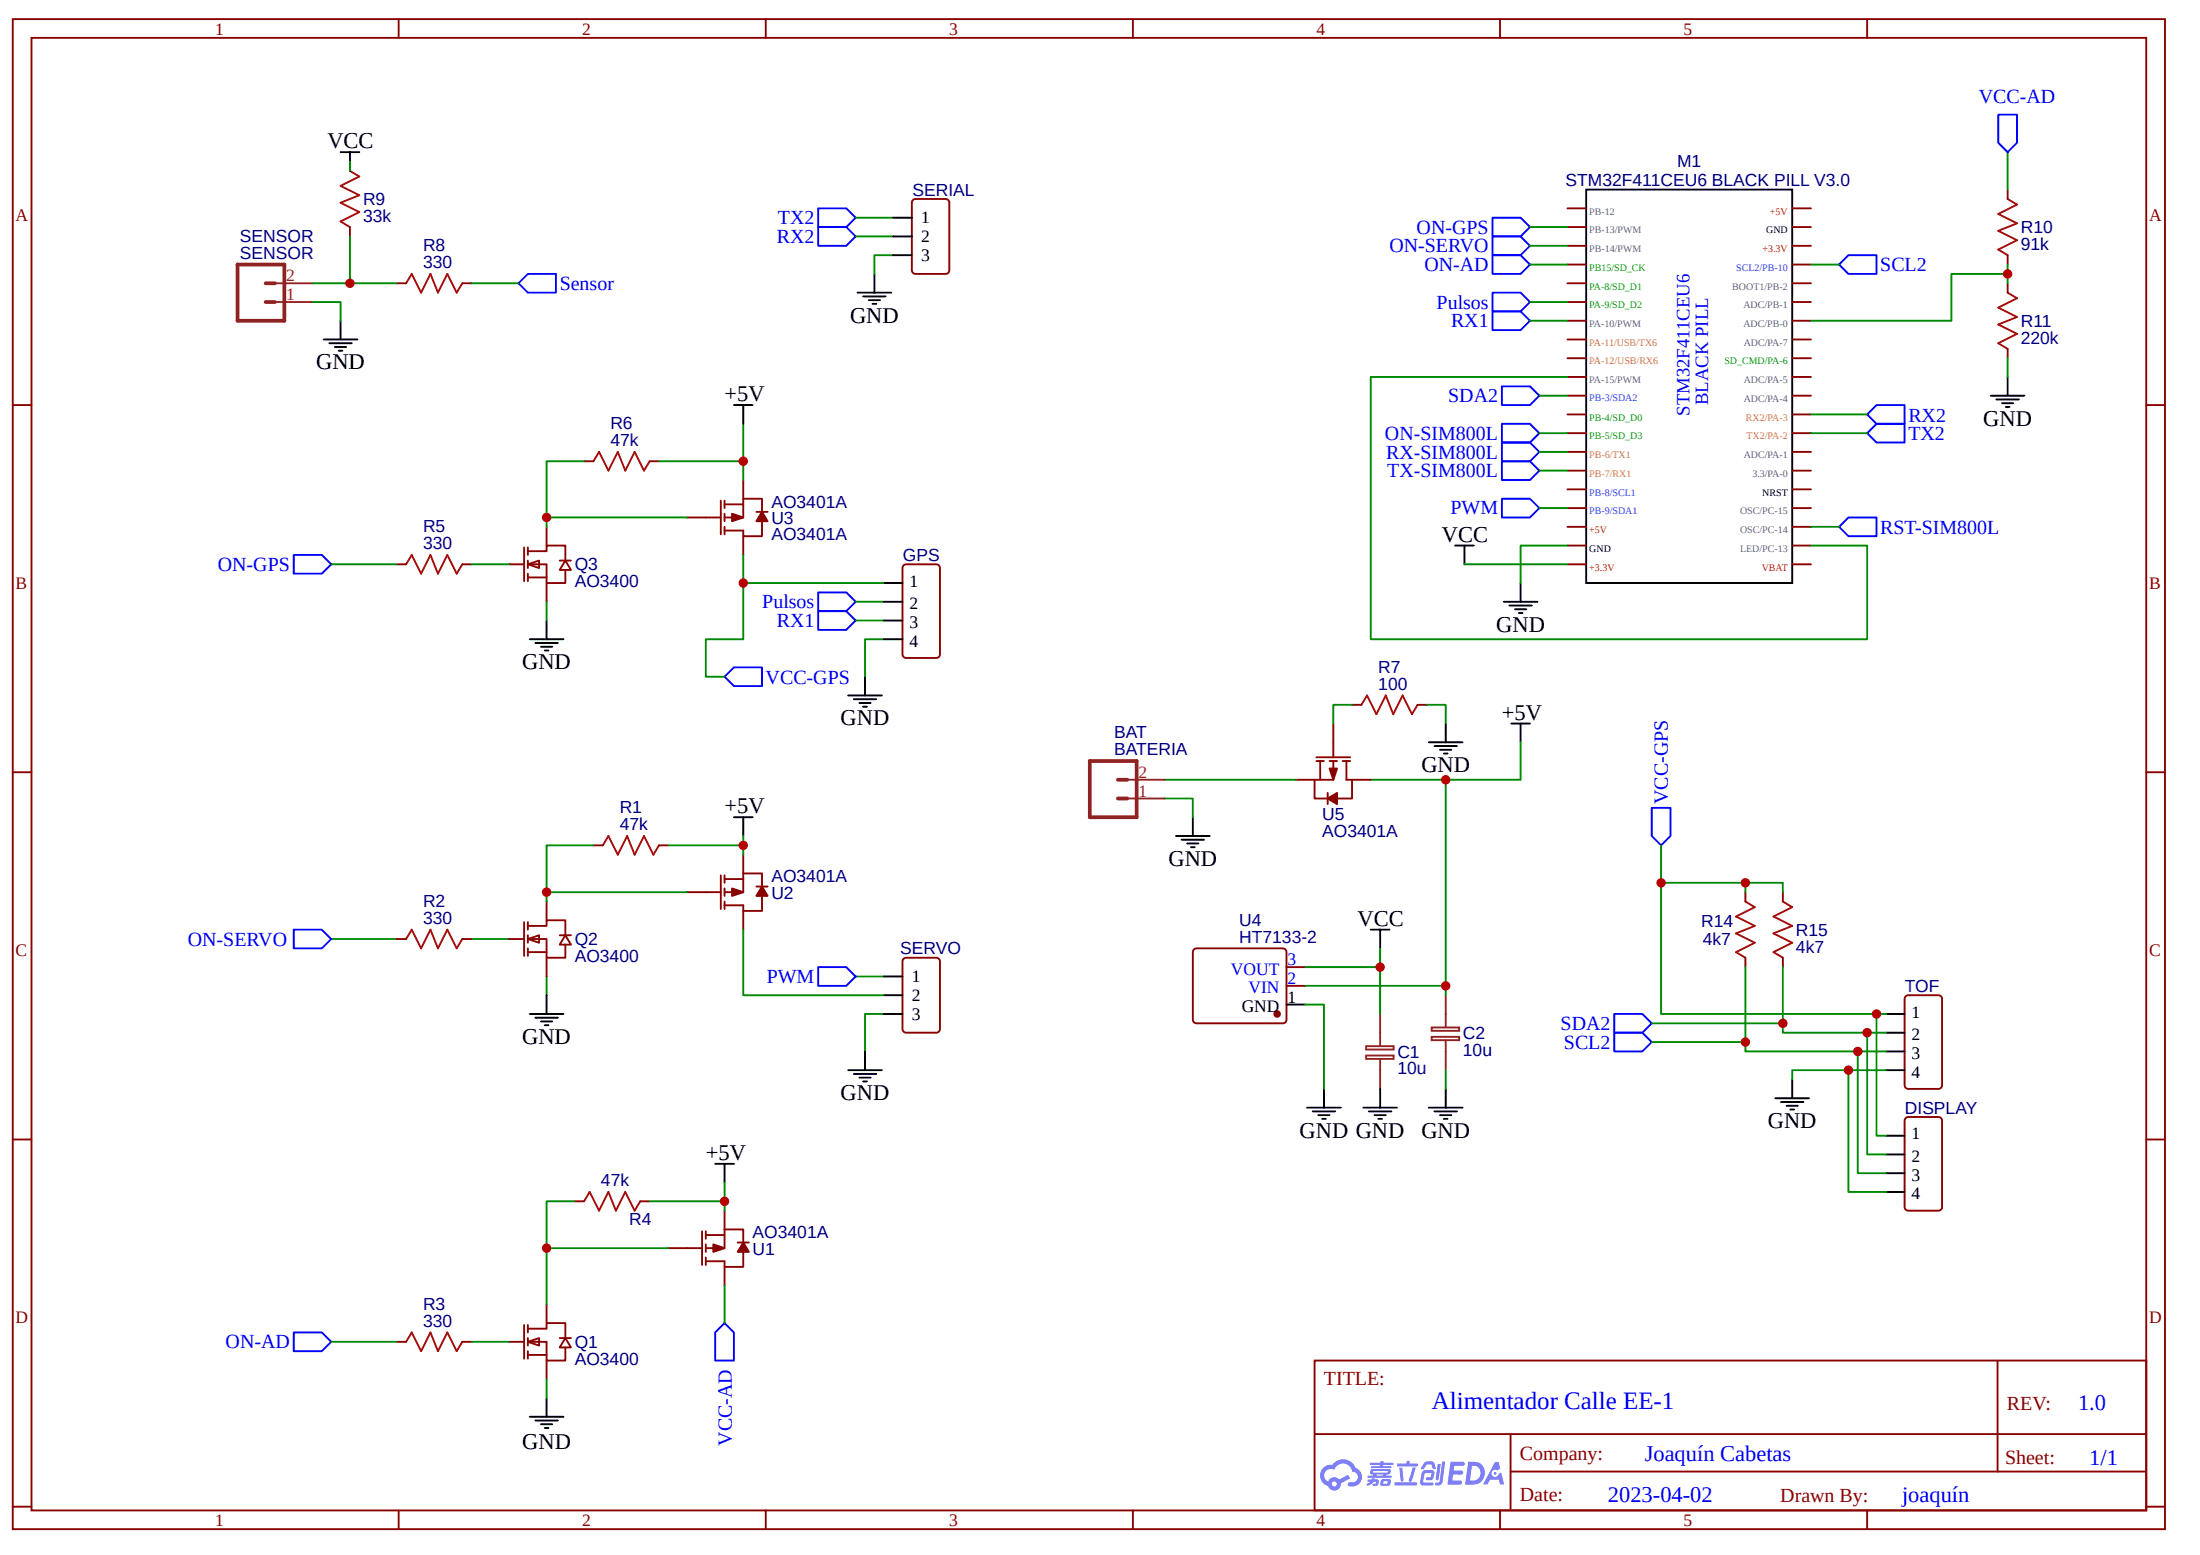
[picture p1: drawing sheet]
<svg xmlns="http://www.w3.org/2000/svg" width="297mm" height="210mm" viewBox="0 0 297 210" stroke-linecap="round" stroke-linejoin="round" font-family="sans-serif">
<g fill="none" stroke="#800" stroke-width=".25">
<path d="M1.7 2.6h290.6v203.8h-290.6zM4.3 5.1h285.5v198.8h-285.5zM53.8 2.6v2.5M103.4 2.6v2.5M152.9 2.6v2.5M202.5 2.6v2.5M252.1 2.6v2.5M1.7 54.7h2.6M289.8 54.7h2.5M1.7 104.2h2.6M289.8 104.2h2.5M1.7 153.8h2.6"/>
<path d="M289.8 153.8h2.5M177.5 183.6h112.3v20.3h-112.3zM177.5 193.6h112.2M203.9 198.6h85.8M203.9 193.6v10.1M269.7 183.7v14.9M1.7 203.4h2.6M53.8 203.9v2.5M103.4 203.9v2.5M152.9 203.9v2.5M202.5 203.9v2.5M252.1 203.9v2.5"/>
<path d="M289.8 203.4h2.5"/>
</g>
<g fill="#58f">
<path d="M195.8 197.3h1.7a.28 .28 0 0 1 .2 .3 .28 .28 0 0 1-.2 .2l-1.2 .1-.1 .6h1.1l.2 .3a.32 .32 0 0 1-.4 .2h-.9l-.1 .8h.5a.77 .77 0 0 1 .8 .2 .27 .27 0 0 1-.3 .4h-1.7z"/>
<path d="M201.8 197.3h.5l.2 .9-.4 .3a.48 .48 0 0 0-.7 .2 .48 .48 0 0 0 .3 .6 .48 .48 0 0 0 .6-.4l.4-.2 .4 1.7h-.6l-.1-.7h-1.2l-.4 .7h-.6z"/>
<path d="M194.1 197.6h.4l-.3 2-.2 .2-.2-.2z"/>
<path d="M194.7 197.3h.4l-.3 2.7a.62 .62 0 0 1-1.1 .4l.1-.2 .5-.1 .1-.1z"/>
<path d="M192.3 197.4a1.28 1.28 0 0 1 1.2-.1l.2 .3 .1 .7h-.4l-.2-.6h-.5l-.2 .1a.61 .61 0 0 1-.6 .5l-.1-.1z"/>
<path d="M192.1 198.6a1.69 1.69 0 0 1 1.4-.1l.1 .1a1.22 1.22 0 0 1-.3 1.2h-.6l-.2-.1 .1-.3h.5l.2-.6h-.9l-.3 1.3h1.3l.1 .1v.1l-.2 .2h-1.1l-.4-.2-.1-.3 .2-1.1z"/>
<path d="M188.3 200.1h2.8l.2 .2-.2 .2h-2.7l-.1-.1z"/>
<path d="M190.7 198.1h.4l-.5 1.8-.2 .1-.2-.2z"/>
<path d="M188.9 198.1h.4l.2 1.6-.2 .3-.2-.2z"/>
<path d="M188.6 197.5h1.3v-.3h.4v.3h1l.2 .3-.2 .1h-2.6l-.1-.1z"/>
<path d="M184.7 199.7h.5v-.1l.4-.1v.2h.5v.3l-.1 .4-.1 .1h-.6v-.2l.4-.1v-.2h-.3l-.3 .3-.5 .3-.1-.3 .5-.3h-.4z"/>
<path d="M185 197.4h1.3l.1-.2h.4v.2h1.2l.1 .2-.1 .1h-1.3v.2h1l.2 .2-.2 .1h-2.5l-.1-.3h1.2v-.2h-1.3l-.1-.1z"/>
<path d="M198.2 197.3l-.4 3.1a3 3 0 0 0 2.1-.3 1.55 1.55 0 0 0 .5-1.9 1.55 1.55 0 0 0-1.7-.9zM198.7 197.8a1.02 1.02 0 0 1 1.2 1.1 1.02 1.02 0 0 1-1.3 .9h-.2z"/>
<path d="M185.1 198.4l-.1 .5 .4 .1v.2h-.7v.3h3.1l.1-.2-.1-.1h-.7l.1-.1a.48 .48 0 0 0 .5-.2 .48 .48 0 0 0 0-.6h-2.4zM185.4 198.6l1.9-.1 .1 .1-.2 .2h-1.8zM185.8 199h1l-.1 .2h-.8z"/>
<path d="M186.5 199.8a.73 .73 0 0 0-.1 .7 1.5 1.5 0 0 0 1.3-.1 .68 .68 0 0 0 0-.7l-1-.1zM186.8 200l.5-.1v.4h-.5z"/>
<path d="M178.6 198.1a1.47 1.47 0 0 0 .7 2.5 .89 .89 0 0 0 1 .6 .89 .89 0 0 0 .7-1l1.3-.7-.3-.4-1.2 .6a.88 .88 0 0 0-1.5 .3 .9 .9 0 0 1-.4-1.2 .9 .9 0 0 1 1.2-.4 1.27 1.27 0 0 1 1.4-.9 1.27 1.27 0 0 1 1.1 1.2 .74 .74 0 0 1 .7 .9 .74 .74 0 0 1-1.1 .5 .28 .28 0 0 0-.2 .2 .28 .28 0 0 0 .2 .3 1.3 1.3 0 0 0 1.6-.8 1.3 1.3 0 0 0-.8-1.6 1.8 1.8 0 0 0-3.1-.5h-.2a1.42 1.42 0 0 0-1.1 .4zM179.8 200.3a.35 .35 0 0 1 .7 0 .35 .35 0 0 1-.7 0z"/>
<circle cx="201.8" cy="198.9" r=".19"/>
</g>
<path d="M71.3 181.1l1.5-.5v1z" fill="#fefefe"/>
<g fill="none" stroke="#800" stroke-width=".25">
<path d="M70.8 178.8v4.6M71.3 179.3h2.5v-.7h2.5v2M71.3 178.8v1.1M73.8 176.1v2.5M90.2 168.5h4.6M94.8 166.2v4.5M95.3 166.2v1M95.3 168v1M95.3 169.7v1M95.3 166.7h2.5M97.8 165.9v2.6h-2.5M97.8 165.9h2.5v2.1"/>
<path d="M97.8 163.4v2.5M97.8 171v2.5M99.6 167.7h1.5M100.3 168.5v2.5h-2.5v-.8h-2.5M53.6 181.1h1.2M62.4 181.1h1.3M68.7 181.1h2.1M71.3 181.1l1.5-.5v1zM71.3 181.1h2.5v2.5h2.5v-1.7M71.3 182.9h2.5M71.3 180.6v1M71.3 182.4v1"/>
<path d="M73.8 183.6v2.6M75.6 180.6h1.5M76.3 180.6l.8 1.3h-1.5z"/>
</g>
<path d="M54.8 181.1l.8-1.2 1.3 2.5 1.2-2.5 1 2.5 1.3-2.5 1.3 2.5 .7-1.3" fill="none" stroke="#a00000" stroke-width=".25"/>
<path d="M63.7 181.1h5M73.8 186.2v2.5" fill="none" stroke="#080" stroke-width=".25"/>
<path d="M71.5 191.2h4.6M72.3 191.7h3M73 192.2h1.6M73.5 192.7h.5M73.8 188.7v2.5" fill="none" stroke="#000" stroke-width=".25"/>
<path d="M100.3 167.7l.8 1.3h-1.5z" fill="#800"/>
<path d="M100.3 167.7l.8 1.3h-1.5z" fill="none" stroke="#800" stroke-width=".25"/>
<path d="M96.3 168l1.5 .5-1.5 .5z" fill="#800"/>
<g fill="none" stroke="#800" stroke-width=".25">
<path d="M211.6 38.2h2.5M211.6 35.7h2.5M211.6 33.2h2.5M211.6 30.7h2.5M211.6 28.1h2.5M242 38.2h2.5M242 35.7h2.5M242 33.2h2.5M242 30.7h2.5M242 28.1h2.5M211.6 58.5h2.5M211.6 55.9h2.5"/>
<path d="M211.6 53.4h2.5M211.6 50.9h2.5M211.6 48.4h2.5M211.6 45.8h2.5M211.6 43.3h2.5M211.6 40.8h2.5M242 58.5h2.5M242 55.9h2.5M242 53.4h2.5M242 50.9h2.5M242 48.4h2.5M242 45.8h2.5"/>
<path d="M242 43.3h2.5M242 40.8h2.5M211.6 76.2h2.5M211.6 73.6h2.5M211.6 71.1h2.5M211.6 68.6h2.5M211.6 66.1h2.5M211.6 63.5h2.5M211.6 61h2.5M242 76.2h2.5M242 73.6h2.5M242 71.1h2.5"/>
<path d="M242 68.6h2.5M242 66.1h2.5M242 63.5h2.5M242 61h2.5M80.1 114.1h1.3M89 114.1h1.2M97.3 118.1v4.6M97.8 118.1v1.1M97.8 119.9v1M97.8 118.7h2.5M100.3 117.9v2.5h-2.5M100.3 117.9h2.6v2"/>
<path d="M100.3 115.4v2.5M102.1 119.7h1.5M92.8 120.4h4.5M97.8 121.7v1M100.3 123v2.5M102.9 120.4v2.6h-2.6v-.8h-2.5M77.6 162.1h1.3M86.4 162.1h1.3M96.3 168l1.5 .5-1.5 .5z"/>
</g>
<path d="M81.4 114.1l.7-1.3 1.3 2.6 1.3-2.6 1 2.6 1.2-2.6 1.3 2.6 .8-1.3M78.9 162.1l.7-1.2 1.3 2.5 1.2-2.5 1 2.5 1.3-2.5 1.3 2.5 .7-1.3" fill="none" stroke="#a00000" stroke-width=".25"/>
<path d="M206.6 33.2h5M44.7 126.7h8.9M115.5 131.8h3.8M119.3 136.9h-2.5v5M77.6 162.1h-3.8v14M44.7 181.1h8.9" fill="none" stroke="#080" stroke-width=".25"/>
<path d="M214.1 25.6h27.9v53.1h-27.9zM114.5 144.4h4.6M115.3 145h3M116 145.5h1.5M116.5 146h.5M116.8 141.9v2.5" fill="none" stroke="#000" stroke-width=".25"/>
<path d="M201.5 31.9h3.8l1.3 1.3-1.3 1.2h-3.8zM202.8 67.3h3.8l1.2 1.3-1.2 1.2h-3.8zM39.7 125.5h3.7l1.3 1.2-1.3 1.3h-3.7zM110.5 130.5h3.8l1.2 1.3-1.2 1.3h-3.8zM39.7 179.9h3.7l1.3 1.2-1.3 1.3h-3.7z" fill="none" stroke="#00f" stroke-width=".25"/>
<path d="M102.9 119.7l.7 1.2h-1.5z" fill="#800"/>
<path d="M102.9 119.7l.7 1.2h-1.5z" fill="none" stroke="#800" stroke-width=".25"/>
<path d="M98.8 119.9l1.5 .5-1.5 .5z" fill="#800"/>
<path d="M98.8 119.9l1.5 .5-1.5 .5zM53.6 126.7h1.2M62.4 126.7h1.3" fill="none" stroke="#800" stroke-width=".25"/>
<path d="M63.7 126.7h5M73.8 131.8v2.5" fill="none" stroke="#080" stroke-width=".25"/>
<path d="M71.5 136.9h4.6M72.3 137.4h3M73 137.9h1.6M73.5 138.4h.5M73.8 134.3v2.6" fill="none" stroke="#000" stroke-width=".25"/>
<path d="M54.8 126.7l.8-1.2 1.3 2.5 1.2-2.5 1 2.5 1.3-2.5 1.3 2.5 .7-1.3" fill="none" stroke="#a00000" stroke-width=".25"/>
<path d="M71.3 126.7l1.5-.5v1.1z" fill="#fefefe"/>
<g fill="none" stroke="#800" stroke-width=".25">
<path d="M68.7 126.7h2.1M70.8 124.5v4.5M71.3 126.7l1.5-.5v1.1zM71.3 125h2.5v-.8h2.5v2M71.3 126.7h2.5v2.6h2.5v-1.8M71.3 128.5h2.5M71.3 124.5v1M71.3 126.2v1.1M71.3 128v1M73.8 121.7v2.5M73.8 129.3v2.5M75.6 126.2h1.5"/>
<path d="M76.3 126.2l.8 1.3h-1.5z"/>
</g>
<path d="M201.5 29.4h3.8l1.3 1.3-1.3 1.2h-3.8zM201.5 34.4h3.8l1.3 1.3-1.3 1.3h-3.8z" fill="none" stroke="#00f" stroke-width=".25"/>
<path d="M206.6 30.7h5M206.6 35.7h5" fill="none" stroke="#080" stroke-width=".25"/>
<path d="M71.3 76.2l1.5-.5v1z" fill="#fefefe"/>
<g fill="none" stroke="#800" stroke-width=".25">
<path d="M53.6 76.2h1.2M62.4 76.2h1.3M68.7 76.2h2.1M70.8 73.9v4.5M71.3 76.2l1.5-.5v1zM71.3 74.4h2.5v-.8h2.5v2.1M71.3 76.2h2.5v2.5h2.5v-1.8M71.3 77.9h2.5M71.3 73.9v1M71.3 75.7v1M71.3 77.4v1M73.8 71.1v2.5"/>
<path d="M73.8 78.7v2.5M75.6 75.7h1.5M76.3 75.7l.8 1.2h-1.5zM92.8 69.8h4.5M97.3 67.6v4.5M97.8 67.6v1M97.8 69.3v1.1M97.8 71.1v1M97.8 68.1h2.5M100.3 67.3v2.5h-2.5M100.3 67.3h2.6v2M100.3 64.8v2.5"/>
<path d="M100.3 72.4v2.5M102.1 69.1h1.5M102.9 69.8v2.6h-2.6v-.8h-2.5"/>
</g>
<path d="M54.8 76.2l.8-1.3 1.3 2.5 1.2-2.5 1 2.5 1.3-2.5 1.3 2.5 .7-1.2" fill="none" stroke="#a00000" stroke-width=".25"/>
<path d="M63.7 76.2h5M73.8 81.2v2.6" fill="none" stroke="#080" stroke-width=".25"/>
<path d="M71.5 86.3h4.6M72.3 86.8h3M73 87.3h1.6M73.5 87.8h.5M73.8 83.8v2.5" fill="none" stroke="#000" stroke-width=".25"/>
<path d="M102.9 69.1l.7 1.3h-1.5z" fill="#800"/>
<path d="M102.9 69.1l.7 1.3h-1.5z" fill="none" stroke="#800" stroke-width=".25"/>
<path d="M98.8 69.3l1.5 .5-1.5 .6z" fill="#800"/>
<path d="M78.9 62.3h1.2M87.7 62.3h1.3M98.8 69.3l1.5 .5-1.5 .6zM161.2 128.2l.3-.2h11.7a.51 .51 0 0 1 .5 .5v9.1a.51 .51 0 0 1-.5 .5h-11.7a.51 .51 0 0 1-.5-.5v-9.1z" fill="none" stroke="#800" stroke-width=".25"/>
<path d="M80.1 62.3l.8-1.3 1.2 2.5 1.3-2.5 1 2.5 1.3-2.5 1.2 2.5 .8-1.2" fill="none" stroke="#a00000" stroke-width=".25"/>
<path d="M100.3 57.2v5.1M206.6 40.8h5M206.6 43.3h5M211.6 50.9h-26.5v35.4h67v-12.7h-7.6M44.7 76.2h8.9M78.9 62.3h-5.1v7.5h19M115.5 81.2h3.8M115.5 83.8h3.8M119.3 86.3h-2.5v5" fill="none" stroke="#080" stroke-width=".25"/>
<path d="M114.5 93.9h4.6M115.3 94.4h3M116 94.9h1.5M116.5 95.4h.5M116.8 91.3v2.6" fill="none" stroke="#000" stroke-width=".25"/>
<path d="M201.5 39.5h3.8l1.3 1.3-1.3 1.2h-3.8zM201.5 42h3.8l1.3 1.3-1.3 1.3h-3.8zM39.7 74.9h3.7l1.3 1.3-1.3 1.2h-3.7zM110.5 80h3.8l1.2 1.2-1.2 1.3h-3.8zM110.5 82.5h3.8l1.2 1.3-1.2 1.2h-3.8z" fill="none" stroke="#00f" stroke-width=".25"/>
<circle cx="172.4" cy="136.9" r=".38" fill="#800"/>
<g fill="none" stroke="#800" stroke-width=".25">
<path d="M180 97.7v4.5M174.9 105.3h2.6M177.5 105.3v2.5h2M177.7 102.7h1M177.7 102.2h4.6M178.2 102.7v2.6M179.2 107v1.5M179.5 102.7h1M180 102.7v2.6h-2.5M181.3 102.7h1M181.8 102.7v2.6h.7v2.5h-2.5M182.5 105.3h2.6"/>
<path d="M173.7 133.1h2.5M173.7 130.5h2.5"/>
<circle cx="172.4" cy="136.9" r=".38"/>
</g>
<g fill="none" stroke="#000" stroke-width=".25">
<path d="M173.7 135.6h2.5M185.1 125.5h2.5M186.3 125.5v2.5M176.5 149.5h4.5M177.2 150h3.1M178 150.5h1.5M178.5 151h.5M178.7 147v2.5M184 149.5h4.6M184.8 150h3M185.6 150.5h1.5M186.1 151h.5"/>
<path d="M186.3 147v2.5M192.9 149.5h4.6M193.7 150h3M194.4 150.5h1.5M194.9 151h.5M195.2 147v2.5"/>
</g>
<path d="M185.1 105.3h10.1v29M176.2 135.6h2.5v11.4M186.3 128v2.5h-10.1M195.2 144.4v2.6" fill="none" stroke="#080" stroke-width=".25"/>
<path d="M186.3 136.9v4.3M193.3 138.7h3.7v.4h-3.7zM193.3 139.9h3.7v.5h-3.7zM195.2 134.3v4.3M184.4 141.2h3.7v.5h-3.7zM184.4 142.5h3.7v.4h-3.7zM186.3 142.9v4.1M195.2 140.4v4" fill="none" stroke="#8d2323" stroke-width=".25"/>
<path d="M179.2 107.8l1.3-.8v1.5z" fill="#800"/>
<path d="M179.2 107.8l1.3-.8v1.5z" fill="none" stroke="#800" stroke-width=".25"/>
<path d="M179.5 103.7h1l-.5 1.6z" fill="#800"/>
<g fill="none" stroke="#800" stroke-width=".25">
<path d="M47.2 21.8v1.3M47.2 30.7v1.2M53.6 38.2h1.2M62.4 38.2h1.3M123.3 27l.3-.1h4.1a.51 .51 0 0 1 .5 .5v9.1a.51 .51 0 0 1-.5 .5h-4.1a.51 .51 0 0 1-.5-.5v-9.1zM271 25.6v1.3M271 34.4v1.3M271 38.2v1.3M271 47.1v1.3M122 76.3l.3-.1h4.1a.51 .51 0 0 1 .5 .5v11.6a.51 .51 0 0 1-.5 .5h-4.1a.51 .51 0 0 1-.5-.5v-11.6zM182.5 95.1h1.3M191.4 95.1h1.2"/>
<path d="M179.5 103.7h1l-.5 1.6zM122 129.4l.3-.1h4.1a.51 .51 0 0 1 .5 .5v9.1a.51 .51 0 0 1-.5 .5h-4.1a.51 .51 0 0 1-.5-.5v-9.1zM235.6 120.4v1.3M235.6 129.3v1.2M240.7 120.4v1.3M240.7 129.3v1.2M257.3 134.5l.3-.2h4.1a.51 .51 0 0 1 .5 .5v11.7a.51 .51 0 0 1-.5 .5h-4.1a.51 .51 0 0 1-.5-.5v-11.7zM257.3 150.9l.3-.1h4.1a.51 .51 0 0 1 .5 .5v11.6a.51 .51 0 0 1-.5 .5h-4.1a.51 .51 0 0 1-.5-.5v-11.6z"/>
</g>
<path d="M47.2 23.1l1.3 .7-2.5 1.3 2.5 1.3-2.5 1 2.5 1.2-2.5 1.3 1.2 .8M54.8 38.2l.8-1.2 1.3 2.5 1.2-2.5 1 2.5 1.3-2.5 1.3 2.5 .7-1.3M271 26.9l1.3 .7-2.5 1.3 2.5 1.2-2.5 1.1 2.5 1.2-2.5 1.3 1.2 .7M271 39.5l1.3 .8-2.5 1.2 2.5 1.3-2.5 1 2.5 1.3-2.5 1.2 1.2 .8M183.8 95.1l.8-1.2 1.2 2.5 1.3-2.5 1 2.5 1.3-2.5 1.2 2.5 .8-1.3M235.6 121.7l1.3 .7-2.5 1.3 2.5 1.3-2.5 1 2.5 1.3-2.5 1.2 1.2 .8M240.7 121.7l1.3 .7-2.6 1.3 2.6 1.3-2.6 1 2.6 1.3-2.6 1.2 1.3 .8" fill="none" stroke="#a00000" stroke-width=".25"/>
<g fill="none" stroke="#080" stroke-width=".25">
<path d="M47.2 31.9v6.3h-5M47.2 38.2h6.4M47.2 21.8v1.3M63.7 38.2h6.3M115.5 29.4h5.1M115.5 31.9h5.1M120.6 34.4h-2.6v2.6M244.5 35.7h3.8M271 37h-7.5v6.3h-19M271 20.5v5.1M271 35.7v2.5M42.2 40.8h3.8v2.5"/>
<path d="M207.8 58.5h3.8M207.8 53.4h3.8M244.5 55.9h7.6M244.5 58.5h7.6M271 48.4v2.5M73.8 69.8v1.3M89 62.3h11.3v2.5M100.3 74.9v3.8h19M100.3 78.7v7.6h-5v5h2.5M197.7 76.2h13.9M207.8 63.5h3.8M207.8 61h3.8"/>
<path d="M207.8 68.6h3.8M211.6 73.6h-6.3v5.1M244.5 71.1h3.8M182.5 95.1h-2.5v2.6M192.6 95.1h2.6v2.6M80.1 114.1h-6.3v7.6M90.2 114.1h10.1M100.3 112.8v2.6M157.2 107.8h3.8v2.5M157.2 105.3h17.7M205.3 100.2v5.1h-10.1M224.3 114.1v22.8h30.3"/>
<path d="M224.3 119.2h11.3v1.2M235.6 119.2h5.1v1.2M73.8 120.4h19M100.3 125.5v8.8h19M176.2 133.1h19M186.3 130.5v6.4M223 138.1h17.7M235.6 130.5v11.4h19M240.7 130.5v8.9h13.9M252.1 139.4v16.4h2.5M253.3 136.9v16.4h1.3M97.8 159.6v3.8"/>
<path d="M223 140.7h12.6M249.5 144.4v16.5h5.1M250.8 141.9v16.5h3.8M254.6 144.4h-12.6v1.3M73.8 168.5h16.4M87.7 162.1h10.1M97.8 173.5v5.1"/>
</g>
<g fill="none" stroke="#000" stroke-width=".25">
<path d="M46 20.5h2.5M47.2 20.5v2.6M115.8 39.5h4.5M118 37v2.5M120.6 34.4h2.5M120.6 29.4h2.5M120.6 31.9h2.5M43.7 45.8h4.6M44.5 46.3h3M45.2 46.8h1.5M45.7 47.3h.5M46 43.3v2.5"/>
<path d="M99.1 54.7h2.5M100.3 54.7v2.5M116.5 40h3.1M117.3 40.5h1.5M117.8 41h.5M268.8 53.4h4.5M269.5 53.9h3.1M270.3 54.4h1.5M270.8 54.9h.5M271 50.9v2.5M119.3 78.7h2.5M196.4 73.6h2.6"/>
<path d="M197.7 73.6v2.6M205.3 78.7v2.5M119.3 81.2h2.5M119.3 83.8h2.5M119.3 86.3h2.5M195.2 97.7v2.5M203 81.2h4.6M203.8 81.7h3M204 97.7h2.6M204.5 82.2h1.5M205 82.7h.5M205.3 97.7v2.5"/>
<path d="M99.1 110.3h2.5M100.3 110.3v2.5M158.8 112.8h4.5M159.5 113.3h3.1M160.3 113.8h1.5M160.8 114.4h.5M161 110.3v2.5M192.9 100.2h4.6M193.7 100.7h3M194.4 101.2h1.5M194.9 101.7h.5M119.3 136.9h2.5"/>
<path d="M119.3 131.8h2.5M119.3 134.3h2.5M254.6 136.9h2.5M254.6 139.4h2.5M96.6 157.1h2.5M97.8 157.1v2.5M239.7 148.2h4.5M240.4 148.7h3.1M241.2 149.3h1.5M241.7 149.8h.5M242 145.7v2.5M254.6 141.9h2.5"/>
<path d="M254.6 144.4h2.5M254.6 153.3h2.5M254.6 155.8h2.5M254.6 158.4h2.5M254.6 160.9h2.5"/>
</g>
<g fill="none" stroke="#00f" stroke-width=".25">
<path d="M269.8 15.5h2.5v3.8l-1.3 1.2-1.2-1.2zM70 38.2l1.3-1.2h3.8v2.5h-3.8zM110.5 28.1h3.8l1.2 1.3-1.2 1.3h-3.8zM110.5 30.7h3.8l1.2 1.2-1.2 1.3h-3.8zM248.3 35.7l1.2-1.3h3.8v2.6h-3.8zM202.8 59.7h3.8l1.2 1.3-1.2 1.3h-3.8zM202.8 57.2h3.8l1.2 1.3-1.2 1.2h-3.8zM202.8 52.1h3.8l1.2 1.3-1.2 1.3h-3.8zM252.1 58.5l1.2-1.3h3.8v2.5h-3.8zM252.1 55.9l1.2-1.2h3.8v2.5h-3.8zM202.8 62.3h3.8l1.2 1.2-1.2 1.3h-3.8zM248.3 71.1l1.2-1.3h3.8v2.6h-3.8z"/>
<path d="M97.8 91.3l1.3-1.2h3.8v2.5h-3.8zM223 109h2.5v3.8l-1.2 1.3-1.3-1.3zM217.9 136.9h3.8l1.3 1.2-1.3 1.3h-3.8zM217.9 139.4h3.8l1.3 1.3-1.3 1.2h-3.8zM96.6 179.9l1.2-1.3 1.3 1.3v3.7h-2.5z"/>
</g>
<path d="M32.1 35.7h6.3v7.6h-6.3zM35.9 38.2h1.2M35.9 40.8h1.2M147.1 102.7h6.4v7.6h-6.4zM150.9 105.3h1.3M150.9 107.8h1.3" fill="none" stroke="#8d2323" stroke-width=".51"/>
<path d="M37.1 38.2h5.1M37.1 40.8h5.1M152.2 107.8h5M152.2 105.3h5" fill="none" stroke="#8d2323" stroke-width=".25"/>
<g fill="#c00">
<circle cx="195.2" cy="133.1" r=".63"/>
<circle cx="195.2" cy="105.3" r=".63"/>
<circle cx="271" cy="37" r=".63"/>
<circle cx="47.2" cy="38.2" r=".63"/>
<circle cx="73.8" cy="69.8" r=".63"/>
<circle cx="100.3" cy="62.3" r=".63"/>
<circle cx="100.3" cy="114.1" r=".63"/>
<circle cx="73.8" cy="120.4" r=".63"/>
<circle cx="97.8" cy="162.1" r=".63"/>
<circle cx="73.8" cy="168.5" r=".63"/>
<circle cx="100.3" cy="78.7" r=".63"/>
<circle cx="224.3" cy="119.2" r=".63"/>
<circle cx="235.6" cy="119.2" r=".63"/>
<circle cx="240.7" cy="138.1" r=".63"/>
<circle cx="235.6" cy="140.7" r=".63"/>
<circle cx="186.3" cy="130.5" r=".63"/>
<circle cx="253.3" cy="136.9" r=".63"/>
<circle cx="252.1" cy="139.4" r=".63"/>
<circle cx="250.8" cy="141.9" r=".63"/>
<circle cx="249.5" cy="144.4" r=".63"/>
</g>
<text font-size="3.4" fill="#00f" x="193.3" y="190.1">Alimentador Calle EE-1</text>
<g font-size="3">
<text x="44.2" y="20">VCC</text>
<text x="114.8" y="43.6">GND</text>
<text x="42.7" y="49.9">GND</text>
<text x="97.8" y="54.2">+5V</text>
<text x="267.8" y="57.5">GND</text>
<text x="194.7" y="73.1">VCC</text>
<text x="202" y="85.3">GND</text>
<text x="70.5" y="90.3">GND</text>
<text x="113.5" y="97.9">GND</text>
<text x="202.8" y="97.2">+5V</text>
<text x="191.9" y="104.2">GND</text>
<text x="97.8" y="109.8">+5V</text>
<text x="157.7" y="116.9">GND</text>
<text x="183.3" y="125">VCC</text>
<text x="70.5" y="140.9">GND</text>
<text x="113.5" y="148.5">GND</text>
<text x="175.4" y="153.6">GND GND</text>
<text x="191.9" y="153.6">GND</text>
<text x="238.7" y="152.3">GND</text>
<text x="95.3" y="156.6">+5V</text>
<text x="70.5" y="195.6">GND</text>
</g>
<g font-size="3" fill="#00f">
<text x="280.6" y="190.3">1.0</text>
<text x="222" y="197.1">Joaquín Cabetas</text>
<text x="282.1" y="197.7">1/1</text>
<text x="217.1" y="202.7">2023-04-02</text>
<text x="256.8" y="202.7">joaquín</text>
</g>
<g font-size="2.7" fill="#00f">
<text x="267.1" y="13.9">VCC-AD</text>
<text x="104.9" y="32.8">RX2</text>
<text x="105" y="30.3">TX2</text>
<text x="187.6" y="34.1">ON-SERVO</text>
<text x="191.3" y="31.5">ON-GPS</text>
<text x="75.6" y="39.1">Sensor</text>
<text x="192.3" y="36.6">ON-AD</text>
<text x="193.9" y="41.7">Pulsos</text>
<text x="253.8" y="36.6">SCL2</text>
<text x="195.9" y="44.2">RX1</text>
<text x="187" y="59.4">ON-SIM800L</text>
<text x="195.5" y="54.3">SDA2</text>
<text x="257.6" y="59.4">TX2</text>
<text x="257.6" y="56.9">RX2</text>
<text x="187.1" y="61.9">RX-SIM800L</text>
<text x="187.3" y="64.4">TX-SIM800L</text>
<text x="195.8" y="69.4">PWM</text>
<text x="29.4" y="77">ON-GPS</text>
<text x="253.8" y="72.1">RST-SIM800L</text>
<text x="102.9" y="82.1">Pulsos</text>
<text x="104.9" y="84.7">RX1</text>
<text x="103.4" y="92.3">VCC-GPS</text>
<text x="225.2" y="108.5" transform="rotate(-90 225.2 108.5)">VCC-GPS</text>
<text x="25.4" y="127.7">ON-SERVO</text>
<text x="103.5" y="132.6">PWM</text>
<text x="210.7" y="139">SDA2</text>
<text x="211.1" y="141.6">SCL2</text>
<text x="30.5" y="182">ON-AD</text>
<text x="98.8" y="195.1" transform="rotate(-90 98.8 195.1)">VCC-AD</text>
</g>
<g font-size="2.7" fill="#800">
<text x="178.7" y="186.9">TITLE:</text>
<text x="270.9" y="190.3">REV:</text>
<text x="205.2" y="197.1">Company:</text>
<text x="270.7" y="197.6">Sheet:</text>
<text x="205.2" y="202.6">Date:</text>
<text x="240.3" y="202.7">Drawn By:</text>
</g>
<g font-size="2.5" fill="#00f">
<text x="228.1" y="56.1" transform="rotate(-90 228.1 56.1)">STM32F411CEU6</text>
<text x="230.6" y="54.7" transform="rotate(-90 230.6 54.7)">BLACK PILL</text>
</g>
<g font-size="2.4" fill="#800">
<text x="29" y="4.7">1</text>
<text x="78.6" y="4.7">2</text>
<text x="128.2" y="4.7">3</text>
<text x="177.7" y="4.7">4</text>
<text x="227.3" y="4.7">5</text>
<text x="2.1" y="29.9">A</text>
<text x="290.1" y="29.9">A</text>
<text x="2.1" y="79.5">B</text>
<text x="290.1" y="79.5">B</text>
<text x="2.1" y="129">C</text>
<text x="290.1" y="129">C</text>
<text x="2.1" y="178.6">D</text>
<text x="290.1" y="178.6">D</text>
<text x="29" y="206">1</text>
<text x="78.6" y="206">2</text>
<text x="128.2" y="206">3</text>
<text x="177.7" y="206">4</text>
<text x="227.3" y="206">5</text>
</g>
<g font-size="2.4" fill="#000080">
<text x="226.4" y="22.6">M1</text>
<text x="49" y="30">33k</text>
<text x="49" y="27.7">R9</text>
<text x="123.2" y="26.4">SERIAL</text>
<text x="211.4" y="25.2">STM32F411CEU6 BLACK PILL V3.0</text>
<text x="32.4" y="35">SENSOR</text>
<text x="32.4" y="32.7">SENSOR</text>
<text x="57.1" y="33.9">R8</text>
<text x="272.8" y="33.8">91k</text>
<text x="272.8" y="31.5">R10</text>
<text x="57.1" y="36.2">330</text>
<text x="272.8" y="46.4">220k</text>
<text x="272.8" y="44.1">R11</text>
<text x="82.4" y="57.9">R6</text>
<text x="82.4" y="60.2">47k</text>
<text x="57.1" y="71.8">R5</text>
<text x="104.1" y="68.5">AO3401A</text>
<text x="104.1" y="70.8">U3</text>
<text x="57.1" y="74.1">330</text>
<text x="77.6" y="77">Q3</text>
<text x="104.1" y="72.9">AO3401A</text>
<text x="121.9" y="75.8">GPS</text>
<text x="77.6" y="79.3">AO3400</text>
<text x="186.1" y="93.1">100</text>
<text x="186.1" y="90.8">R7</text>
<text x="150.4" y="102">BATERIA</text>
<text x="150.4" y="99.7">BAT</text>
<text x="83.7" y="112.1">47k</text>
<text x="83.7" y="109.8">R1</text>
<text x="178.5" y="113">AO3401A</text>
<text x="178.5" y="110.7">U5</text>
<text x="104.1" y="119.1">AO3401A</text>
<text x="57.1" y="124.7">330</text>
<text x="57.1" y="122.4">R2</text>
<text x="104.1" y="121.4">U2</text>
<text x="167.3" y="125">U4</text>
<text x="229.7" y="125.1">R14</text>
<text x="77.6" y="129.9">AO3400</text>
<text x="77.6" y="127.6">Q2</text>
<text x="121.5" y="128.8">SERVO</text>
<text x="167.3" y="127.3">HT7133-2</text>
<text x="229.9" y="127.6">4k7</text>
<text x="242.5" y="128.6">4k7</text>
<text x="242.5" y="126.3">R15</text>
<text x="257.2" y="133.9">TOF</text>
<text x="188.7" y="142.8">C1</text>
<text x="197.5" y="142.5">10u</text>
<text x="197.5" y="140.2">C2</text>
<text x="188.7" y="145">10u</text>
<text x="257.2" y="150.3">DISPLAY</text>
<text x="81.1" y="160.1">47k</text>
<text x="84.9" y="165.4">R4</text>
<text x="101.6" y="167.1">AO3401A</text>
<text x="101.6" y="169.4">U1</text>
<text x="57.1" y="179.1">330</text>
<text x="57.1" y="176.8">R3</text>
<text x="77.6" y="184.2">AO3400</text>
<text x="77.6" y="181.9">Q1</text>
</g>
<g font-size="2.4">
<text x="124.4" y="35.2">3</text>
<text x="124.4" y="30.1">1</text>
<text x="124.4" y="32.7">2</text>
<text x="122.8" y="79.2">1</text>
<text x="122.8" y="82.2">2</text>
<text x="122.8" y="84.8">3</text>
<text x="122.8" y="87.3">4</text>
<text x="123.1" y="137.6">3</text>
<text x="123.1" y="132.6">1</text>
<text x="123.1" y="135.1">2</text>
<text x="167.6" y="136.6">GND</text>
<text x="173.8" y="135.3">1</text>
<text x="258.1" y="137.4">1</text>
<text x="258.1" y="140.4">2</text>
<text x="258.1" y="142.9">3</text>
<text x="258.1" y="145.5">4</text>
<text x="258.1" y="153.8">1</text>
<text x="258.1" y="156.8">2</text>
<text x="258.1" y="159.4">3</text>
<text x="258.1" y="161.9">4</text>
</g>
<g font-size="2.4" fill="#8d2323">
<text x="38.6" y="40.5">1</text>
<text x="38.6" y="38">2</text>
<text x="153.7" y="107.5">1</text>
<text x="153.7" y="105">2</text>
</g>
<g font-size="2.4" fill="#00f">
<text x="166.2" y="131.6">VOUT</text>
<text x="173.8" y="130.3">3</text>
<text x="168.5" y="134.1">VIN</text>
<text x="173.8" y="132.8">2</text>
</g>
<g font-size="1.3" fill="#666">
<text x="214.6" y="29">PB-12</text>
<text x="214.6" y="31.5">PB-13/PWM</text>
<text x="214.6" y="34">PB-14/PWM</text>
<text x="233.9" y="39.1">BOOT1/PB-2</text>
<text x="235.4" y="41.6">ADC/PB-1</text>
<text x="214.6" y="44.1">PA-10/PWM</text>
<text x="235.4" y="44.1">ADC/PB-0</text>
<text x="235.4" y="46.7">ADC/PA-7</text>
<text x="214.6" y="51.7">PA-15/PWM</text>
<text x="235.4" y="51.7">ADC/PA-5</text>
<text x="235.4" y="54.3">ADC/PA-4</text>
<text x="235.4" y="61.8">ADC/PA-1</text>
<text x="236.6" y="64.4">3.3/PA-0</text>
<text x="234.9" y="72">OSC/PC-14</text>
<text x="234.9" y="69.4">OSC/PC-15</text>
<text x="234.9" y="74.5">LED/PC-13</text>
</g>
<g font-size="1.3" fill="#f00">
<text x="239" y="29">+5V</text>
<text x="237.9" y="34">+3.3V</text>
<text x="214.6" y="72">+5V</text>
<text x="214.6" y="77">+3.3V</text>
<text x="237.8" y="77">VBAT</text>
</g>
<g font-size="1.3">
<text x="238.4" y="31.5">GND</text>
<text x="237.9" y="66.9">NRST</text>
<text x="214.6" y="74.5">GND</text>
</g>
<g font-size="1.3" fill="#0c0">
<text x="214.6" y="36.6">PB15/SD_CK</text>
<text x="214.6" y="39.1">PA-8/SD_D1</text>
<text x="214.6" y="41.6">PA-9/SD_D2</text>
<text x="232.8" y="49.2">SD_CMD/PA-6</text>
<text x="214.6" y="56.8">PB-4/SD_D0</text>
<text x="214.6" y="59.3">PB-5/SD_D3</text>
</g>
<g font-size="1.3" fill="#06f">
<text x="234.4" y="36.6">SCL2/PB-10</text>
<text x="214.6" y="54.1">PB-3/SDA2</text>
<text x="214.6" y="66.9">PB-8/SCL1</text>
<text x="214.6" y="69.4">PB-9/SDA1</text>
</g>
<g font-size="1.3" fill="#f90">
<text x="214.6" y="46.7">PA-11/USB/TX6</text>
<text x="214.6" y="49.2">PA-12/USB/RX6</text>
<text x="235.7" y="56.8">RX2/PA-3</text>
<text x="235.8" y="59.3">TX2/PA-2</text>
<text x="214.6" y="61.8">PB-6/TX1</text>
<text x="214.6" y="64.4">PB-7/RX1</text>
</g>
</svg>
